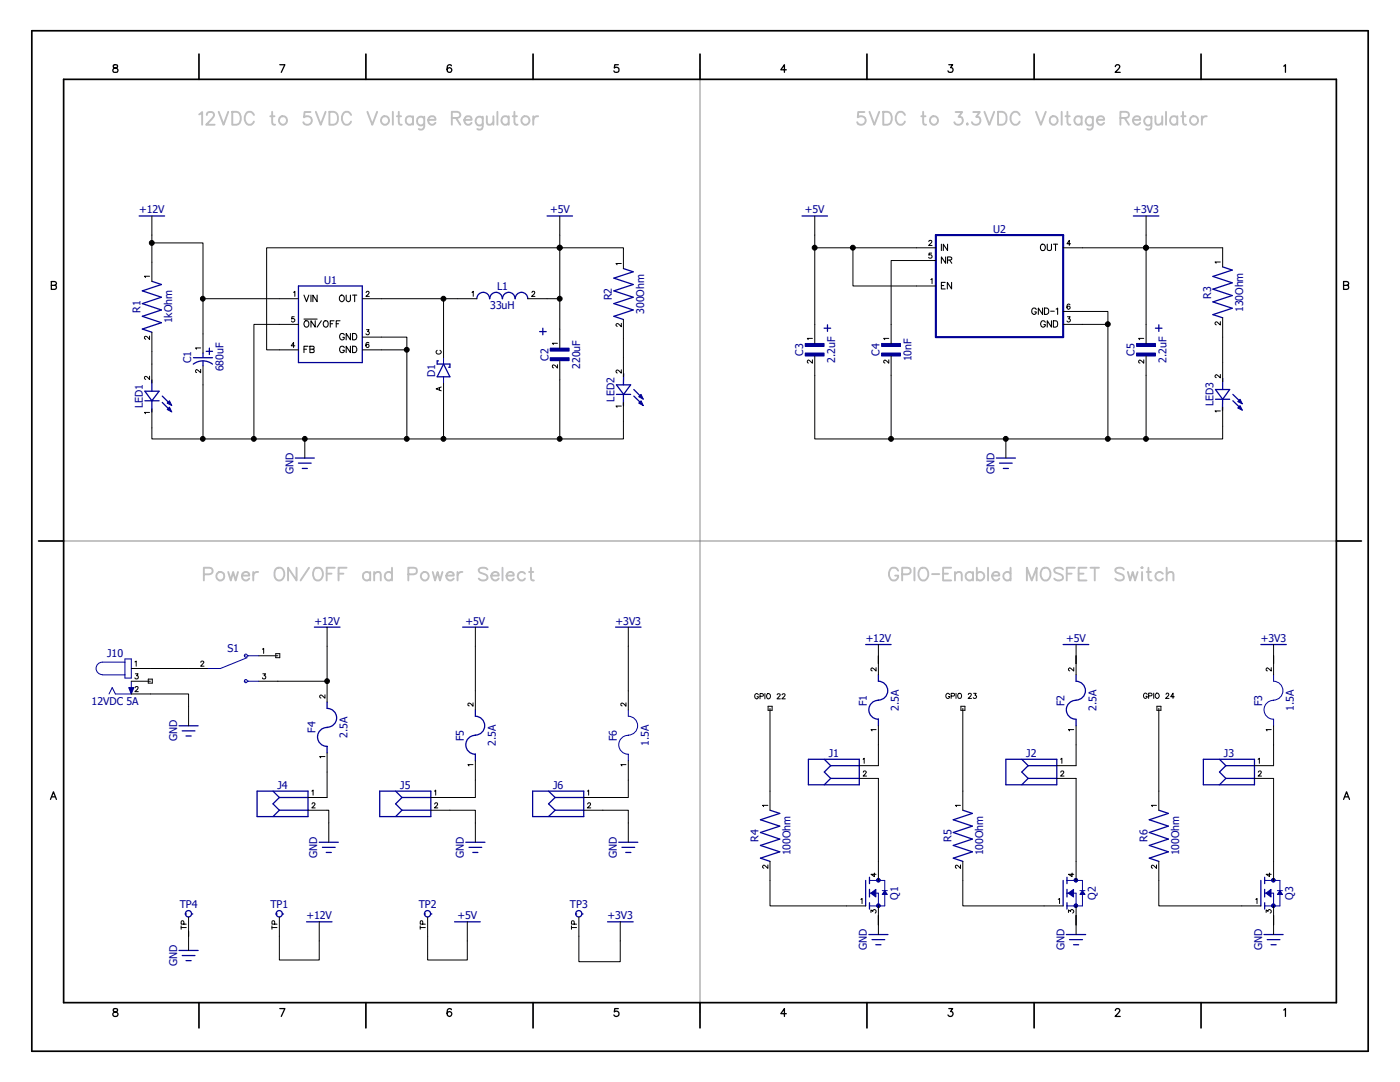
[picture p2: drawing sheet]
<svg xmlns="http://www.w3.org/2000/svg" width="279mm" height="216mm" viewBox="0 0 279 216" stroke-linecap="round" stroke-linejoin="round" font-family="sans-serif">
<path d="M0 0h279.4v215.9h-279.4z" fill-rule="evenodd" fill="#fff" stroke="#fff" stroke-width=".34"/>
<path d="M139.7 13.8v188.3M12.5 107.9h254.4" fill="none" stroke="#8a8a8a" stroke-width=".2"/>
<g fill="none" stroke="#c0c0c0" stroke-width=".38">
<path d="M39.8 22.8l.5-.4v2.5M41.3 22.9a.5 .5 0 0 1 .4-.5h.5a.61 .61 0 0 1 .4 .9l-1.5 1.6h1.7M43.6 22.3l1 2.6 1-2.6M46.4 22.3h.8a1.39 1.39 0 0 1 .9 1.3 1.39 1.39 0 0 1-.9 1.3h-.8zM50.7 22.9a.9 .9 0 0 0-1.4-.5 1.53 1.53 0 0 0 .3 2.5 .93 .93 0 0 0 1.1-.6M53.9 23.2h.9M54.3 22.3l.1 2.5 .5 .1M62 22.4h-1.2l-.1 1a.9 .9 0 0 1 1.3 0 .9 .9 0 0 1-.2 1.3 .9 .9 0 0 1-1.3-.3M63 22.3l1 2.6 1-2.6M65.7 22.3h.9a1.39 1.39 0 0 1 .9 1.3 1.39 1.39 0 0 1-.9 1.3h-.9zM70.1 22.9a.9 .9 0 0 0-1.4-.5 1.53 1.53 0 0 0 .3 2.5 .93 .93 0 0 0 1.1-.6M73.3 22.3l1 2.6 1-2.6"/>
<path d="M78.4 22.3v2.6M79.2 23.2h.9M79.6 22.3l.1 2.5 .5 .1M82.4 23.5a.81 .81 0 0 0-1.2-.1 .81 .81 0 0 0 0 1.2 .81 .81 0 0 0 1.2-.1M82.4 23.2v1.7M84.7 23.3v1.9a.68 .68 0 0 1-.4 .6 .68 .68 0 0 1-.7-.1M84.7 23.7a.86 .86 0 0 0-1.5 .2 .86 .86 0 0 0 1 1.1l.5-.4M85.5 23.9h1.4a.75 .75 0 0 0-.9-.7 .75 .75 0 0 0-.5 1 .77 .77 0 0 0 .6 .7 .77 .77 0 0 0 .8-.4M90.2 23.5h1.1a.61 .61 0 0 0 .4-.9l-.4-.3h-1.1v2.6M91 23.5l.9 1.4M92.7 23.9h1.4a.62 .62 0 0 0-.5-.7 .82 .82 0 0 0-.9 1.1 .82 .82 0 0 0 1.4 .2M96.4 23.7a.84 .84 0 0 0-1.5 .2 .84 .84 0 0 0 1 1.1l.5-.4"/>
<path d="M96.4 23.3v1.9l-.2 .4a.66 .66 0 0 1-1 .1M97.2 23.2l.1 1.6 .6 .1 .6-.5M98.5 23.2v1.7M99.3 22.3v2.6M101.5 23.2v1.7M101.5 23.5a.81 .81 0 0 0-1.2-.1 .81 .81 0 0 0 0 1.2 .81 .81 0 0 0 1.2-.1M102.3 23.2h.9M102.7 22.3v2.1l.1 .4 .5 .1M106.4 23.2v1.7M107.4 23.2a.78 .78 0 0 0-1 .7M172.5 22.4h-1.2l-.1 1a.9 .9 0 0 1 1.4 0 .9 .9 0 0 1-.2 1.3 .9 .9 0 0 1-1.3-.3M173.5 22.3l1 2.6 1-2.6"/>
<path d="M176.3 22.3h.8a1.39 1.39 0 0 1 .9 1.3 1.39 1.39 0 0 1-.9 1.3h-.8zM180.6 22.9a.9 .9 0 0 0-1.4-.5 1.53 1.53 0 0 0 .3 2.5 .93 .93 0 0 0 1.1-.6M183.9 23.2h.8M184.2 22.3l.1 2.5 .5 .1M190.7 22.4h1.3l-.7 .9a.82 .82 0 0 1 .9 1 .82 .82 0 0 1-1.1 .6l-.4-.1-.2-.4M193 24.6l.2 .2-.2 .1zM194.2 22.4h1.3l-.7 .9a.82 .82 0 0 1 .9 1 .82 .82 0 0 1-1.1 .6l-.4-.1-.2-.4M196.5 22.3l.9 2.6 1-2.6M199.2 22.3h.8a1.39 1.39 0 0 1 .9 1.3 1.39 1.39 0 0 1-.9 1.3h-.8zM203.5 22.9a.88 .88 0 0 0-1.3-.5 1.5 1.5 0 0 0 .2 2.5 .93 .93 0 0 0 1.1-.6M206.8 22.3l.9 2.6 1-2.6M211.9 22.3v2.6"/>
<path d="M212.6 23.2h.9M213 22.3v2.1l.1 .4 .5 .1M215.9 23.5a.81 .81 0 0 0-1.2-.1 .81 .81 0 0 0 0 1.2 .81 .81 0 0 0 1.2-.1M215.9 23.2v1.7M218.1 23.7a.84 .84 0 0 0-1.5 .2 .84 .84 0 0 0 1 1.1l.5-.4M218.1 23.3v1.9a.68 .68 0 0 1-.4 .6 .68 .68 0 0 1-.7-.1M218.9 23.9h1.4a.77 .77 0 0 0-1-.6 .77 .77 0 0 0-.3 1.2 .73 .73 0 0 0 .7 .4 .73 .73 0 0 0 .6-.4M223.6 23.5l1.5-.1a.63 .63 0 0 0 0-1l-1.5-.1v2.6M224.5 23.5l.8 1.4M226.1 23.9h1.4a.55 .55 0 0 0-.4-.7 .82 .82 0 0 0-1 1.1 .82 .82 0 0 0 1.4 .2M229.8 23.3l-.1 2.3a.68 .68 0 0 1-1 .1M229.8 23.7a.84 .84 0 0 0-1.5 .2 .84 .84 0 0 0 1 1.1l.5-.4"/>
<path d="M230.6 23.2l.1 1.6 .6 .1 .6-.5M231.9 23.2v1.7M232.7 22.3v2.6M234.9 23.2v1.7M234.9 23.5a.81 .81 0 0 0-1.1-.1 .81 .81 0 0 0 0 1.2 .81 .81 0 0 0 1.1-.1M235.8 23.2h.8M236.1 22.3v2.1l.1 .4 .5 .1M239.9 23.2v1.7M240.8 23.2a.78 .78 0 0 0-.9 .7M40.7 114.6h1.1a.68 .68 0 0 0 .6-.4 .68 .68 0 0 0-.1-.7l-.5-.2h-1.1v2.5M45.6 114.1l.5 1.7 .4-1.7 .5 1.7 .5-1.7M48.3 114.9h1.4a.75 .75 0 0 0-.8-.8 .75 .75 0 0 0-.6 1 .77 .77 0 0 0 .6 .7 .77 .77 0 0 0 .8-.4"/>
<path d="M50.5 114.1v1.7M51.5 114.1a.8 .8 0 0 0-1 .8M55 113.6a.98 .98 0 0 1 1.1-.3 .98 .98 0 0 1 .6 1 1.13 1.13 0 0 1-.2 1.2 1.13 1.13 0 0 1-1.3 .2 1.68 1.68 0 0 1-.2-2.1zM59.2 113.3v2.5l-1.7-2.5v2.5M61.7 113.3l-1.7 2.5M62.7 113.6a.98 .98 0 0 1 1.1-.3 .98 .98 0 0 1 .6 1 1.13 1.13 0 0 1-.2 1.2 1.13 1.13 0 0 1-1.3 .2 1.68 1.68 0 0 1-.2-2.1zM65.2 114.5h1M66.8 113.3h-1.6v2.5M67.6 114.5h.9M69.2 113.3h-1.6v2.5M73.9 114.5a.81 .81 0 0 0-1.2-.1 .81 .81 0 0 0 0 1.2 .81 .81 0 0 0 1.2-.2M73.9 114.1v1.7"/>
<path d="M74.7 114.6l.6-.5 .6 .2 .1 1.5M74.7 114.1v1.7M78.2 113.3v2.5M78.2 114.5a.81 .81 0 0 0-1.2-.1 .81 .81 0 0 0 0 1.2 .81 .81 0 0 0 1.2-.2M81.5 114.6l1.5-.1a.67 .67 0 0 0 .2-.8 .67 .67 0 0 0-.6-.4h-1.1v2.5M86.4 114.1l.4 1.7 .5-1.7 .5 1.7 .5-1.7M89.1 114.9h1.5a.78 .78 0 0 0-1.1-.7 .78 .78 0 0 0-.3 1.2 .77 .77 0 0 0 1.4 0M91.3 114.1v1.7M92.3 114.1a.85 .85 0 0 0-1 .8M97.3 113.6a1.22 1.22 0 0 0-1.8 0 .6 .6 0 0 0 .6 .7l.7 .3a.62 .62 0 0 1 .5 .5 .62 .62 0 0 1-.3 .6 1.18 1.18 0 0 1-1.5-.3M98 114.9h1.5a.78 .78 0 0 0-1.1-.7 .78 .78 0 0 0-.2 1.2 .77 .77 0 0 0 1.3 0M100.3 113.3v2.5"/>
<path d="M101.1 114.9h1.4a.77 .77 0 0 0-1.1-.7 .77 .77 0 0 0-.2 1.2 .73 .73 0 0 0 .7 .4 .73 .73 0 0 0 .6-.4M104.8 114.5a.81 .81 0 0 0-1.2-.1 .81 .81 0 0 0 0 1.2 .81 .81 0 0 0 1.2-.2M105.6 114.1h.8M106 113.3v2.4l.6 .1M179.2 113.9a.94 .94 0 0 0-1-.6 .94 .94 0 0 0-.8 1 1.12 1.12 0 0 0 .3 1.1 1.12 1.12 0 0 0 1.2 .3l.3-.5v-.3h-.6M180 114.6h1.1a.68 .68 0 0 0 .6-.4 .68 .68 0 0 0-.1-.7l-.5-.2h-1.1v2.5M182.5 113.3v2.5M183.8 113.4a1.18 1.18 0 0 1 1.3 .4 1.18 1.18 0 0 1 0 1.4 .9 .9 0 0 1-1.3 .5 1.61 1.61 0 0 1 0-2.3zM186 114.6h1.5M188.2 114.5h1M189.8 113.3h-1.6v2.5h1.6M190.6 114.6l.6-.5 .6 .2 .1 1.5"/>
<path d="M190.6 114.1v1.7M194.2 114.1v1.7M194.2 114.5a.82 .82 0 0 0-1.2-.2 .82 .82 0 0 0 0 1.3 .82 .82 0 0 0 1.2-.2M194.9 114.5a.82 .82 0 0 1 1.3-.2 .82 .82 0 0 1 0 1.3 .82 .82 0 0 1-1.3-.2M194.9 113.3v2.5M197.2 113.3v2.5M198 114.9h1.4a.77 .77 0 0 0-1.1-.7 .77 .77 0 0 0-.2 1.2 .73 .73 0 0 0 .7 .4 .73 .73 0 0 0 .6-.4M201.7 113.3v2.5M201.7 114.5a.81 .81 0 0 0-1.2-.1 .81 .81 0 0 0 0 1.2 .81 .81 0 0 0 1.2-.2M204.9 115.8v-2.5l1 2.5 1-2.5v2.5M208.2 113.4a1.18 1.18 0 0 1 1.3 .4 1.18 1.18 0 0 1 0 1.4 .9 .9 0 0 1-1.3 .5 1.61 1.61 0 0 1 0-2.3zM212.1 113.6a1.22 1.22 0 0 0-1.7 0 .6 .6 0 0 0 .5 .7l.7 .3a.62 .62 0 0 1 .5 .5 .62 .62 0 0 1-.2 .6 1.18 1.18 0 0 1-1.5-.3"/>
<path d="M212.9 114.5h1M214.5 113.3h-1.6v2.5M215.3 114.5h.9M216.8 113.3h-1.5v2.5h1.5M217.6 113.3h1.7M218.5 113.3v2.5M224.3 113.6a1.16 1.16 0 0 0-1.7 0 .6 .6 0 0 0 .5 .7l.7 .3a.62 .62 0 0 1 .5 .5 .62 .62 0 0 1-.2 .6 1.18 1.18 0 0 1-1.5-.3M225.1 114.1l.5 1.7 .5-1.7 .4 1.7 .5-1.7M227.9 113.2l.1 .1-.1 .1-.1-.1zM227.9 114.1v1.7M228.9 114.1h.8M229.2 113.3v2l.1 .4 .5 .1"/>
<path d="M232.1 114.5a.82 .82 0 0 0-1.2-.2 .82 .82 0 0 0 0 1.3 .82 .82 0 0 0 1.2-.2M232.8 114.6l.7-.5 .6 .2 .1 1.5M232.8 113.3v2.5"/>
<circle cx="56.5" cy="24" r=".84"/>
<circle cx="76.8" cy="24" r=".84"/>
<circle cx="104.9" cy="24" r=".84"/>
<circle cx="186.4" cy="24" r=".84"/>
<circle cx="210.3" cy="24" r=".84"/>
<circle cx="238.3" cy="24" r=".84"/>
<circle cx="44" cy="114.9" r=".84"/>
<circle cx="84.8" cy="114.9" r=".83"/>
</g>
<g fill="none" stroke="#000" stroke-width=".2">
<path d="M30.3 48.5h10.2v11.1M30.3 46.9v5.4M55.8 59.6h-15.3v10.8M76.1 59.6h15.3M88.5 59.6v8M109.2 59.6h2.5v-10.2h-58.5v20.4h2.6M111.7 46.9v2.5h12.7v.4M111.7 59.6v6.1M162.6 46.9v2.5h20.3M162.6 49.4v15.3M170.2 49.4v7.7h12.7M182.9 52h-5.1v12.7"/>
<path d="M228.7 46.9v2.5h-12.7M244 49.4h-15.3v15.3M30.3 70.1v2.5M40 69.4h-1l.2 .3M40 73.7v.7l-.8-.7-.2 .5 .2 .1M40.5 73v14.6M55.8 64.7h-5.1v22.9M76.1 67.3h5.1v20.3M76.1 69.8h5.1M111.7 75.8v11.8M124.4 67.6v3.8M162.6 74.9v12.7h15.2"/>
<path d="M216 62.1h5.1v25.5h-43.3v-12.7M216 64.7h5.1M228.7 74.9v12.7M244 67.3v5M60.8 87.6h.1M88.5 80.3v7.3M124.4 84.1v3.5h-94.1v-2.2M200.7 87.6h.1M244 85v2.6h-22.9M30 138.5h7.6v2.5M30 133.4h7.6M55.5 135.9h9.8"/>
<path d="M65.3 128.9v7.3M94.9 128.9v8.9M125.4 128.9v8.9M151.3 138.6a.46 .46 0 0 0-.7 .1 .46 .46 0 0 0 .2 .7h.3l.2-.1v-.3h-.2M151.7 138.9h.6v-.4l-.6-.1v1M152.7 138.4v1M153.1 138.6a.47 .47 0 0 1 .7 .1 .47 .47 0 0 1-.3 .7 .47 .47 0 0 1-.5-.2 .47 .47 0 0 1 .1-.6zM155.1 138.6a.3 .3 0 0 1 .3-.2 .3 .3 0 0 1 .3 .3l-.6 .7h.6M156.1 138.6l.2-.2 .4 .2-.2 .3-.5 .5h.7M175.3 130.9v1.5M189.5 138.6a.39 .39 0 0 0-.4-.3 .39 .39 0 0 0-.3 .4v.3a.38 .38 0 0 0 .3 .4 .38 .38 0 0 0 .4-.4h-.2M189.8 138.9h.6l.1-.5-.7-.1v1.1"/>
<path d="M190.8 138.3v1.1M191.3 138.4a.47 .47 0 0 1 .6 .5 .47 .47 0 0 1-.7 .3l-.1-.5zM193.3 138.6a.3 .3 0 0 1 .3-.3 .3 .3 0 0 1 .2 .3l-.6 .8h.7M194.3 138.3h.5l-.2 .4h.1a.35 .35 0 0 1 .1 .6 .35 .35 0 0 1-.6-.1M214.8 130.9v1.5M228.9 138.6a.47 .47 0 0 0-.7 0 .47 .47 0 0 0 .2 .7l.3 .1 .2-.2v-.3h-.2M229.2 138.9l.6-.1 .1-.4-.7-.1v1.1M230.3 138.3v1.1M230.6 138.6a.47 .47 0 0 1 .7 0 .47 .47 0 0 1-.2 .7 .48 .48 0 0 1-.5-.2 .48 .48 0 0 1 0-.5zM232.7 138.6l.2-.3h.2l.2 .2-.2 .4-.5 .5h.7M234.4 139h-.8l.5-.7v1.1M254.2 130.9v1.5"/>
<path d="M65.3 154.1v5M94.9 155.7v3.4h-5.1M125.4 155.7v3.4h-5.1M153.3 140.9h.8v.8h-.8zM153.7 141.4v16.5M175.3 148.6v4.2M175.3 155.3v16.6M191.8 140.9h.8v.8h-.8zM192.2 141.4v16.5M214.8 148.6v4.2M214.8 155.3v16.6M230.9 140.9h.8v.8h-.8z"/>
<path d="M231.3 141.4v16.5M254.2 148.6v4.2M254.2 155.3v16.6M65.3 161.7h.3v2.5M89.8 161.7h5.1v2.5M120.3 161.7h5.1v2.5M153.7 175.7v5.1h15.3M192.2 175.7v5.1h16.2M231.3 175.7v5.1h16.5M37.6 185.8v1M55.8 186.8v4.8h7.9v-3.9M85.3 186.8v4.8h8v-3.9"/>
<path d="M115.5 186.8v5.1h8.3v-4.2M175.3 182.7v1.9M214.8 182.7v1.9M254.2 182.7v1.9"/>
</g>
<g fill="#000" stroke="#000" stroke-width=".2">
<circle cx="30.3" cy="48.5" r=".49"/>
<circle cx="40.5" cy="59.6" r=".48"/>
<circle cx="88.5" cy="59.6" r=".49"/>
<circle cx="111.7" cy="49.4" r=".49"/>
<circle cx="111.7" cy="59.6" r=".49"/>
<circle cx="162.6" cy="49.4" r=".49"/>
<circle cx="170.2" cy="49.4" r=".49"/>
<circle cx="228.7" cy="49.4" r=".49"/>
<circle cx="81.2" cy="69.8" r=".49"/>
<circle cx="221.1" cy="64.7" r=".49"/>
<circle cx="40.5" cy="87.6" r=".48"/>
<circle cx="50.7" cy="87.6" r=".49"/>
<circle cx="60.8" cy="87.6" r=".48"/>
<circle cx="81.2" cy="87.6" r=".49"/>
<circle cx="88.5" cy="87.6" r=".49"/>
<circle cx="111.7" cy="87.6" r=".49"/>
<circle cx="177.8" cy="87.6" r=".49"/>
<circle cx="200.7" cy="87.6" r=".49"/>
<circle cx="221.1" cy="87.6" r=".49"/>
<circle cx="228.7" cy="87.6" r=".49"/>
<circle cx="65.3" cy="135.9" r=".48"/>
</g>
<path d="M38.6 72.7a3.2 3.2 0 0 1 3.8 0M38.6 71.4h3.8M40.5 70.4v1M40.5 72v1M41.1 70.1h1.3M41.8 69.5v1.2M107.7 66.2h1.3M108.3 65.5v1.3" fill="none" stroke="#000096" stroke-width=".25"/>
<path d="M109.9 71.4h3.7v.6h-3.7z" fill="#000096"/>
<path d="M109.8 71.4h3.8v.6h-3.8z" fill="none" stroke="#000096" stroke-width=".2"/>
<path d="M109.9 69.5h3.7v.6h-3.7z" fill="#000096"/>
<path d="M109.8 69.5h3.8v.6h-3.8z" fill="none" stroke="#000096" stroke-width=".2"/>
<path d="M111.3 68.5h-1.1l.2 .2M111.3 72.8v.6l-.8-.6a.3 .3 0 0 0-.3 .3 .3 .3 0 0 0 .3 .3M111.7 65.7v3.8M111.7 72v3.8" fill="none" stroke="#000" stroke-width=".2"/>
<path d="M164.5 65.5h1.3M165.1 64.8v1.3" fill="none" stroke="#000096" stroke-width=".25"/>
<path d="M160.7 68.6h3.8v.5h-3.8z" fill="#000096"/>
<path d="M160.7 68.5h3.8v.6h-3.8z" fill="none" stroke="#000096" stroke-width=".2"/>
<path d="M160.7 70.5h3.8v.5h-3.8z" fill="#000096"/>
<path d="M160.7 70.4h3.8v.6h-3.8z" fill="none" stroke="#000096" stroke-width=".2"/>
<path d="M162.1 67.5h-1l.2 .3M162.1 71.8v.7l-.7-.7-.3 .3 .1 .2 .1 .1M162.6 64.7v3.8M162.6 71.1v3.8" fill="none" stroke="#000" stroke-width=".2"/>
<path d="M176 68.6h3.7v.5h-3.7z" fill="#000096"/>
<path d="M175.9 68.5h3.8v.6h-3.8z" fill="none" stroke="#000096" stroke-width=".2"/>
<path d="M176 70.5h3.7v.5h-3.7z" fill="#000096"/>
<path d="M175.9 70.4h3.8v.6h-3.8z" fill="none" stroke="#000096" stroke-width=".2"/>
<path d="M177.4 71.8v.7l-.8-.7-.2 .5 .2 .1M177.4 67.5h-1l.2 .3M177.8 64.7v3.8M177.8 71.1v3.8" fill="none" stroke="#000" stroke-width=".2"/>
<path d="M230.6 65.5h1.3M231.3 64.8v1.3" fill="none" stroke="#000096" stroke-width=".25"/>
<path d="M226.9 68.6h3.7v.5h-3.7z" fill="#000096"/>
<path d="M226.8 68.5h3.8v.6h-3.8z" fill="none" stroke="#000096" stroke-width=".2"/>
<path d="M226.9 70.5h3.7v.5h-3.7z" fill="#000096"/>
<g fill="none" stroke="#000096" stroke-width=".2">
<path d="M88.5 71.4v1.2M88.5 75.2v1.3M226.8 70.4h3.8v.6h-3.8zM20.4 134.7h4.5M24.9 132.1h-4.5a1.25 1.25 0 0 0-1.2 1.3 1.25 1.25 0 0 0 1.2 1.2M24.9 131.5h1.3v3.8h-1.3zM26.2 135.9v2.6h-3.2l-.6-1.3-.6 1.3M48.8 130.9h.1M48.8 135.9h.1M49.3 131.2l-5.3 2.2h-2.6M49.4 130.9h.1M49.4 135.9h.1"/>
<path d="M49.4 135.9h2.2M49.4 130.9h2.2M254.2 139.7a1.88 1.88 0 0 0-1.9 1.9 1.88 1.88 0 0 0 1.9 1.9M254.2 134.7v1.2a1.88 1.88 0 0 1 1.8 1.9 1.88 1.88 0 0 1-1.8 1.9M125.4 146.7a1.88 1.88 0 0 0-1.9 1.9 1.88 1.88 0 0 0 1.9 1.9M125.4 141.6v1.3a1.88 1.88 0 0 1 1.9 1.9 1.88 1.88 0 0 1-1.9 1.9M125.4 150.5v1.3M254.2 143.6v1.2M173.5 178.2h1.8v2.6M173.5 175.7h3.1v5.1h-3.1M176.1 177.7h1M212.9 178.2h1.9v2.6"/>
<path d="M212.9 175.7h3.1v5.1h-3.1M215.5 177.7h1M252.4 178.2h1.8v2.6M252.4 175.7h3v5.1h-3M254.9 177.7h1"/>
<circle cx="49.1" cy="135.9" r=".3"/>
<circle cx="49.1" cy="130.8" r=".3"/>
</g>
<g fill="none" stroke="#000" stroke-width=".2">
<path d="M29.8 55.1h-1l.2 .3M30.3 43.1v3.8M30.3 52.3v3.8M55.8 59.6h3.8M58.6 58.3l.2-.2v1M72.3 59.6h3.8M73.1 58.4l.2-.3 .3 .1 .1 .2-.2 .3-.5 .4h.7M91.4 59.6h3.8M94.2 58.3l.2-.2v1M105.4 59.6h3.8M106.2 58.4l.1-.3 .3 .1 .1 .1-.1 .4-.5 .4h.7M111.7 43.1v3.8"/>
<path d="M124 52.6h-1.1l.2 .2M124.4 49.8v3.8M162.6 43.1v3.8M182.9 49.4h3.9M182.9 52h3.9M182.9 57.1h3.9M185.4 48.2a.3 .3 0 0 1 .3-.2 .3 .3 0 0 1 .3 .3l-.7 .7h.7M185.8 55.8l.2-.2v1M185.9 50.5h-.5v.4a.37 .37 0 0 1 .5 0 .37 .37 0 0 1 0 .6 .37 .37 0 0 1-.6-.1M212.2 49.4h3.8M213.7 48.6h-.8l.5-.6v1M228.7 43.1v3.8"/>
<path d="M243.5 52.3h-1l.2 .2M244 49.4v3.9M29.8 75.1v.6l-.7-.6a.3 .3 0 0 0-.3 .3 .3 .3 0 0 0 .3 .3M29.8 67.1v.6l-.4-.5-.3-.1-.2 .1-.1 .3 .3 .2M30.3 66.3v3.8M30.3 72.6v3.9M55.8 69.8h3.8M55.8 64.7h3.8M58.7 63.2h-.4l-.1 .5a.36 .36 0 0 1 .6-.1 .36 .36 0 0 1-.1 .6 .36 .36 0 0 1-.5-.1M58.8 69h-.7l.5-.7v1M72.3 69.8h3.8M72.3 67.3h3.8"/>
<path d="M73.2 65.8h.5l-.3 .4a.34 .34 0 0 1 .3 .3 .34 .34 0 0 1-.3 .3 .34 .34 0 0 1-.4-.2M73.6 68.5l-.2-.2a.49 .49 0 0 0-.4 .6 .49 .49 0 0 0 .5 .4 .33 .33 0 0 0 0-.6 .33 .33 0 0 0-.5 .3M87.2 69.9a.4 .4 0 0 0-.2 .4 .4 .4 0 0 0 .4 .4h.3a.39 .39 0 0 0 .4-.4 .39 .39 0 0 0-.3-.4M87.7 77.3v.6M88.1 77.2l-1.1 .4 1.1 .4M88.5 67.6v3.8M88.5 76.5v3.8M124 73.8v.7l-.5-.5a.3 .3 0 0 0-.5 0 .3 .3 0 0 0 .2 .4M124 64.5v.7l-.8-.6-.3 .1v.2l.3 .2M124.4 63.8v3.8M124.4 71.4v3.8M212.2 64.7h3.8"/>
<path d="M212.2 62.1h3.8M213 63.2h.6l-.3 .4h.1a.34 .34 0 0 1 .1 .6 .34 .34 0 0 1-.6-.1M213.5 60.8v-.1a.5 .5 0 0 0-.7 .4 .5 .5 0 0 0 .4 .6 .33 .33 0 0 0 .4-.3 .33 .33 0 0 0-.3-.3 .33 .33 0 0 0-.4 .2M228.3 67.5h-1.1l.3 .3M228.3 71.8v.7l-.8-.7-.3 .5 .3 .1M228.7 64.7v3.8M228.7 71.1v3.8M243.5 74.7v.7l-.8-.6-.2 .4 .2 .2M243.5 64.2v.7l-.6-.6a.29 .29 0 0 0-.4 .1 .29 .29 0 0 0 .2 .4M244 63.4v3.9M244 72.3v3.9M29.8 82.3h-1l.2 .2"/>
<path d="M30.3 81.6v3.8M60.8 87.6v3.8M124 81h-1.1l.2 .3M124.4 80.3v3.8M200.7 87.6v3.8M243.5 82h-1l.2 .2M244 81.2v3.8M26.2 133.4h3.8M26.2 135.9h3.8M26.2 138.5h3.8M26.9 132.1l.3-.2v1M27 137.2l.2-.2 .3 .1-.1 .4-.5 .5h.7"/>
<path d="M27 134.5h.6l-.3 .3a.34 .34 0 0 1 .3 .4 .34 .34 0 0 1-.3 .3 .34 .34 0 0 1-.4-.2M29.6 135.5h.8v.8h-.8zM37.6 133.4h3.8M40.1 132.2l.2-.3 .4 .2-.7 .8h.7M51.6 130.9h3.9M51.6 135.9h3.9M52.4 129.5l.2-.1v1M52.5 134.5h.5l-.3 .3a.34 .34 0 0 1 .3 .4 .34 .34 0 0 1-.2 .3 .34 .34 0 0 1-.4-.2M55 130.4h.8v.8h-.8zM64.9 138.6v.7l-.7-.6a.29 .29 0 0 0-.4 .2 .29 .29 0 0 0 .3 .4M65.3 125.1v3.8M65.3 136.2v3.9"/>
<path d="M94.9 125.1v3.8M94.9 137.8v3.8M125.4 125.1v3.8M125.4 137.8v3.8M174.8 133.2v.7l-.8-.6-.2 .4 .3 .2M175.3 128.6v6.1M214.3 133.2v.7l-.9-.6-.2 .4 .3 .2M214.8 128.6v6.1M253.7 133.2v.7l-.8-.6-.2 .4 .2 .2M254.2 128.6v6.1M37.6 141v3.8M61.5 159.1h3.8"/>
<path d="M62.2 157.9l.3-.3v1.1M64.9 151h-1.1l.2 .2M65.3 150.2v3.9M86 159.1h3.8M86.7 157.9l.3-.3v1.1M94.4 152.6h-1l.2 .2M94.4 140.3v.6l-.7-.6-.3 .2v.3h.2M94.9 151.8v3.9M116.5 159.1h3.8M117.2 157.9l.3-.3v1.1M124.9 140.3v.6l-.7-.6-.3 .2 .1 .3h.2M124.9 152.6h-1l.2 .2"/>
<path d="M125.4 151.8v3.9M153.7 157.9v3.8M171.5 155.3h3.8M171.5 152.8h3.8M172.3 151.5l.2-.2v1M172.3 154.1l.2-.3 .4 .3-.6 .8h.6M174.8 145.6h-1l.2 .2M175.3 144.8v3.8M192.2 157.9v3.8M210.9 155.3h3.9M210.9 152.8h3.9M211.7 151.5l.2-.2v1"/>
<path d="M211.7 154.1a.3 .3 0 0 1 .3-.3 .3 .3 0 0 1 .3 .3l-.6 .8h.6M214.3 145.6h-1.1l.2 .2M214.8 144.8v3.8M231.3 157.9v3.8M250.4 155.3h3.8M250.4 152.8h3.8M251.1 151.5l.2-.2v1M251.1 154.1l.2-.3 .4 .1-.1 .5-.5 .5h.7M253.7 145.6h-1l.2 .2M254.2 144.8v3.8M61.5 161.7h3.8M62.3 160.4a.3 .3 0 0 1 .3-.2 .3 .3 0 0 1 .3 .3l-.7 .7h.7"/>
<path d="M65.6 164.2v3.9M86 161.7h3.8M86.7 160.4l.3-.2h.2l.1 .3-.1 .2-.5 .5h.7M94.9 164.2v3.9M116.5 161.7h3.8M117.3 160.4l.2-.2h.3l.1 .3-.2 .2-.5 .5h.7M125.4 164.2v3.9M153.2 172.6v.7l-.8-.7-.2 .5 .2 .1M153.2 160.7h-1l.2 .3M153.7 171.9v3.8M171.8 179.5l.2-.2v1M174.5 174.2v.7l-.7-.4h1"/>
<path d="M175.3 171.9v3.8M191.7 172.6v.7l-.6-.6h-.3l-.1 .4 .2 .1M191.7 160.7h-1l.2 .3M192.2 171.9v3.8M211.2 179.5l.3-.2v1M214 174.2v.7l-.8-.4h1.1M214.8 171.9v3.8M230.8 160.7h-1l.2 .3M230.8 172.6v.7l-.6-.6h-.3l-.1 .4 .2 .1M231.3 171.9v3.8M250.6 179.5l.3-.2v1M253.4 174.2v.7l-.7-.4h1"/>
<path d="M254.2 171.9v3.8M36.2 185.1h1M36.2 184.7v.7M36.7 184.4l-.1-.6h-.4v.6h1M37.6 183v6.7M54.3 185.1h1M54.3 184.7v.7M54.8 184.4v-.6h-.4l-.1 .6h1M55.8 183v3.8M63.7 183.9v3.8M83.9 185.1h1M83.9 184.7v.7"/>
<path d="M84.4 184.4l-.1-.6h-.4v.6h1M85.3 183v3.8M93.3 183.9v3.8M114 185.1h1.1M114 184.7v.7M114.6 184.4v-.6h-.5l-.1 .6h1.1M115.5 183v3.8M123.8 183.9v3.8M169 180.8h3.8M173.8 182.1v-.5l.4 .3v-.2a.36 .36 0 0 1 .6-.1 .36 .36 0 0 1-.1 .6M175.3 180.8v5.7M208.4 180.8h3.8"/>
<path d="M213.2 182.1v-.5l.5 .3a.34 .34 0 0 1 .3-.4 .34 .34 0 0 1 .3 .3 .34 .34 0 0 1-.2 .4M214.8 180.8v5.7M247.8 180.8h3.8M252.7 182.1v-.5l.4 .3a.34 .34 0 0 1 .3-.4 .34 .34 0 0 1 .3 .3 .34 .34 0 0 1-.2 .4M254.2 180.8v5.7"/>
</g>
<g fill="none" stroke="#000096" stroke-width=".25">
<path d="M27.8 43.1h5.1M30.3 56.1l1.9 .7-3.8 1.2 3.8 1.3-3.8 1.3 3.8 1.2-3.8 1.3 3.8 1.3-3.8 1.3 1.9 .6M59.6 57.1h12.7v15.2h-12.7zM95.2 59.6a1.27 1.27 0 0 1 1.2-1.3 1.27 1.27 0 0 1 1.3 1.3M97.7 59.6a1.25 1.25 0 0 1 1.3-1.3 1.25 1.25 0 0 1 1.2 1.3M100.3 59.6a1.25 1.25 0 0 1 1.2-1.3 1.25 1.25 0 0 1 1.3 1.3M102.8 59.6a1.25 1.25 0 0 1 1.3-1.3 1.25 1.25 0 0 1 1.2 1.3M109.2 43.1h5.1M124.4 53.6l2 .6-3.9 1.3 3.9 1.3-3.9 1.2 3.9 1.3-3.9 1.3 3.9 1.2-3.9 1.3 1.9 .7M160.1 43.1h5M226.2 43.1h5.1M244 53.3l1.9 .6-3.8 1.3 3.8 1.2-3.8 1.3 3.8 1.3-3.8 1.2 3.8 1.3-3.8 1.3 1.9 .6"/>
<path d="M28.9 78.1h2.8l-1.4 1.9zM28.9 80h2.8M30.3 75.8v2.3M32.4 79l1.2 1.2M87.5 72h-.3v.6h2.6v.7h-.3M88.5 72.6l1.3 2.6h-2.6zM123 76.8h2.9l-1.4 1.9zM123 78.7h2.9M124.4 78.7v2.2M124.5 74.5l-.1 2.3M126.5 77.7l1.2 1.3M126.5 79l1.2 1.2"/>
<path d="M242.6 77.7h2.8l-1.4 2zM242.6 79.7h2.8M244 79.7v2.2M244 75.5v2.2M246 78.7l1.3 1.2M246 80l1.3 1.2M30.3 80v2.2M32.4 80.3l1.2 1.2M58.9 91.4h3.8M59.6 92.4h2.5M60.3 93.5h1M198.8 91.4h3.8"/>
<path d="M199.5 92.4h2.5M200.2 93.5h1.1M62.7 125.1h5.2M92.3 125.1h5.1M122.9 125.1h5M172.8 128.6h5M175.3 139.7a1.88 1.88 0 0 0-1.9 1.9 1.88 1.88 0 0 0 1.9 1.9M175.3 134.7v1.2a1.88 1.88 0 0 1 1.9 1.9 1.88 1.88 0 0 1-1.9 1.9M212.2 128.6h5.1M214.8 134.7v1.2a1.88 1.88 0 0 1 1.8 1.9 1.88 1.88 0 0 1-1.8 1.9M214.8 139.7a1.88 1.88 0 0 0-2 1.9 1.88 1.88 0 0 0 2 1.9M251.6 128.6h5.1"/>
<path d="M35.7 144.8h3.8M36.4 145.8h2.5M37.1 146.9h1M51.3 157.9h10.2v5h-10.2zM54.5 157.9l1.3 1.2M55.8 159.1l-1.3 1.3 1.3 1.3M55.8 159.1h5.7M65.3 140.1v1.3a1.91 1.91 0 0 1 1.9 1.9 1.91 1.91 0 0 1-1.9 1.9 1.88 1.88 0 0 0-1.9 1.8 1.88 1.88 0 0 0 1.9 1.9M65.3 149v1.2M75.8 157.9h10.2v5h-10.2zM79 157.9l1.2 1.2M80.2 159.1h5.8"/>
<path d="M80.2 159.1l-1.2 1.3 1.2 1.3M94.9 146.7a1.88 1.88 0 0 0-1.9 1.9 1.88 1.88 0 0 0 1.9 1.9M94.9 141.6v1.3a1.88 1.88 0 0 1 1.8 1.9 1.88 1.88 0 0 1-1.8 1.9M94.9 150.5v1.3M106.3 157.9h10.2v5h-10.2zM109.5 157.9l1.3 1.2M110.8 159.1h5.7M110.8 159.1l-1.3 1.3 1.3 1.3M161.3 151.5h10.2v5.1h-10.2zM164.5 151.5l1.3 1.3M165.8 152.8l-1.3 1.3 1.3 1.2M165.8 155.3h5.7"/>
<path d="M165.8 155.3l-1.3 1.3M165.8 152.8h5.7M175.3 143.6v1.2M200.7 151.5h10.2v5.1h-10.2zM203.9 151.5l1.3 1.3M205.2 155.3h5.7M205.2 152.8h5.7M205.2 152.8l-1.3 1.3 1.3 1.2M205.2 155.3l-1.3 1.3M214.8 143.6v1.2M240.2 151.5h10.2v5.1h-10.2zM243.4 151.5l1.2 1.3"/>
<path d="M244.6 155.3h5.8M244.6 152.8h5.8M244.6 152.8l-1.2 1.3 1.2 1.2M244.6 155.3l-1.2 1.3M55.8 161.7h5.7M55.8 161.7l-1.3 1.2M63.7 168.1h3.8M64.3 169.1h2.6M65.1 170.1h1M80.2 161.7h5.8M80.2 161.7l-1.2 1.2M93 168.1h3.8"/>
<path d="M93.6 169.1h2.5M94.4 170.1h1M110.8 161.7h5.7M110.8 161.7l-1.3 1.2M123.5 168.1h3.8M124.1 169.1h2.6M124.9 170.1h1M153.7 161.7l1.9 .6-3.8 1.3 3.8 1.2-3.8 1.3 3.8 1.3-3.8 1.3 3.8 1.3-3.8 1.2 1.9 .7M172.8 175.7v5.1M173.5 175v1.3M173.5 177.5v1.5M192.2 161.7l1.9 .6-3.9 1.3 3.9 1.2-3.9 1.3 3.9 1.3-3.9 1.3 3.9 1.3-3.9 1.2 2 .7"/>
<path d="M212.2 175.7v5.1M212.9 175v1.3M212.9 177.5v1.5M231.3 161.7l1.9 .6-3.8 1.3 3.8 1.2-3.8 1.3 3.8 1.3-3.8 1.3 3.8 1.3-3.8 1.2 1.9 .7M251.6 175.7v5.1M252.4 175v1.3M252.4 177.5v1.5M35.7 189.7h3.8M36.4 190.7h2.5M37 182.4h.1M37.1 191.7h1M38.3 182.4h.1"/>
<path d="M55.1 182.4h.1M56.4 182.4h.1M61.2 183.9h5.1M84.7 182.4h.1M86 182.4h.1M90.7 183.9h5.1M114.9 182.4h.1M116.2 182.4h.1M121.2 183.9h5.2M173.4 186.5h3.8M173.5 180.1v1.3M174 187.5h2.6"/>
<path d="M174.8 188.5h1M212.8 186.5h3.9M212.9 180.1v1.3M213.4 187.5h2.6M214.2 188.5h1.1M252.3 186.5h3.8M252.4 180.1v1.3M252.9 187.5h2.5M253.7 188.5h1"/>
<circle cx="37.6" cy="182.3" r=".62"/>
<circle cx="55.7" cy="182.3" r=".62"/>
<circle cx="85.3" cy="182.3" r=".62"/>
<circle cx="115.5" cy="182.3" r=".62"/>
</g>
<g fill="#000096" stroke="#000096" stroke-width=".2">
<path d="M33.8 80l.5 .9-.9-.5z"/>
<path d="M33.4 81.7l.4-.5 .5 1z"/>
<path d="M127.9 78.7l.5 1-.9-.5z"/>
<path d="M127.9 80l.5 .9-.9-.5z"/>
<path d="M247 80.1l.5-.4 .4 .9z"/>
<path d="M247 81.4l.5-.5 .4 1z"/>
<path d="M176.6 177.7l.5 .8h-1z"/>
<path d="M173.8 178.2l1-.7v1.5z"/>
<path d="M216 177.7l.5 .8h-1z"/>
<path d="M213.2 178.2l1-.7v1.5z"/>
<path d="M255.4 177.7l.5 .8h-1z"/>
<path d="M252.6 178.2l1.1-.7v1.5z"/>
<path d="M25.7 137.2h1l-.5 1.3z"/>
<circle cx="175.3" cy="180.7" r=".34"/>
<circle cx="175.3" cy="175.6" r=".34"/>
<circle cx="214.7" cy="180.7" r=".34"/>
<circle cx="214.7" cy="175.6" r=".34"/>
<circle cx="254.1" cy="180.7" r=".34"/>
<circle cx="254.1" cy="175.6" r=".34"/>
</g>
<g fill="none" stroke="#000" stroke-width=".21">
<path d="M60.7 58.9l.5 1.3 .4-1.3M62.1 58.9v1.3M63.3 58.9v1.3l-.9-1.3v1.3M68 59a.64 .64 0 0 1 .8 .4 .64 .64 0 0 1-.5 .8 .67 .67 0 0 1-.6-.5 .67 .67 0 0 1 .3-.7zM69.1 58.9v.9l.4 .4 .4-.2v-1.1M70.4 58.9h.8M70.8 58.9v1.3M187.9 48.7v1.3M187.9 57h.4M188.6 56.3h-.7v1.4h.7M188.7 51.3v1.2l-.8-1.2v1.2M189.1 48.7v1.3l-.8-1.3v1.3"/>
<path d="M189.1 51.9l.8-.1v-.4l-.8-.1v1.2M189.5 51.9l.4 .6M189.9 56.3v1.4l-.8-1.4v1.4M207.8 48.9a.59 .59 0 0 1 .8 .1 .59 .59 0 0 1-.1 .8l-.1 .2a.62 .62 0 0 1-.8-.3 .62 .62 0 0 1 .2-.8zM209 48.7v1.1l.4 .2 .4-.2v-1.1M210.2 48.7h.9M210.7 48.7v1.3M60.7 69.7h.5M60.7 63.7h2.6M60.8 64.2l.1-.1a.62 .62 0 0 1 .8 .5 .62 .62 0 0 1-.7 .7l-.2-.2-.1-.3zM61.5 69.1h-.8v1.3M61.8 69.1h.8l.1 .5-.3 .1 .3 .2-.1 .4-.8 .1z"/>
<path d="M61.8 69.7h.6M62.9 64v1.3l-.8-1.3v1.3M64.1 64l-.8 1.3M64.6 64.2l.2-.1a.62 .62 0 0 1 .7 .5 .62 .62 0 0 1-.6 .7l-.3-.2-.1-.3zM65.9 64.6h.5M66.7 64h-.8v1.3M67.1 64.6h.5M67.9 64h-.8v1.3M68.7 66.8a.48 .48 0 0 0-.5-.3 .48 .48 0 0 0-.4 .5 .53 .53 0 0 0 .2 .7 .53 .53 0 0 0 .7-.2v-.2h-.3M68.7 69.4a.48 .48 0 0 0-.5-.3 .48 .48 0 0 0-.4 .5v.3a.47 .47 0 0 0 .4 .5 .47 .47 0 0 0 .5-.5h-.3M69.9 66.5v1.3l-.8-1.3v1.3M69.9 69.1v1.3l-.8-1.3v1.3"/>
<path d="M70.4 66.5h.4a.68 .68 0 0 1 .4 .7 .68 .68 0 0 1-.4 .6h-.4zM70.4 69.1h.4a.68 .68 0 0 1 .4 .6 .68 .68 0 0 1-.4 .7h-.4zM206.8 61.8a.46 .46 0 0 0-.5-.3 .46 .46 0 0 0-.4 .4v.3a.45 .45 0 0 0 .5 .6 .45 .45 0 0 0 .4-.6h-.3M208.1 61.5v1.2l-.9-1.2v1.2M208.4 61.5h.5a.68 .68 0 0 1 .4 .6 .68 .68 0 0 1-.4 .6h-.5zM208.6 64.3a.48 .48 0 0 0-.5-.3 .48 .48 0 0 0-.4 .5 .53 .53 0 0 0 .2 .7 .53 .53 0 0 0 .7-.2v-.2h-.3M209.7 62.1h.7M209.8 64v1.3l-.8-1.3v1.3M210.2 64h.5a.68 .68 0 0 1 .4 .6 .68 .68 0 0 1-.4 .7h-.5zM210.8 61.7l.3-.2v1.2"/>
</g>
<path d="M186.8 46.9h25.4v20.4h-25.4z" fill="none" stroke="#000096" stroke-width=".42"/>
<g fill="none" stroke="#000" stroke-width=".34">
<path d="M6.3 6.1h266.7v203.7h-266.7zM12.7 15.8h254v184.3h-254zM39.7 10.8v5M73 10.8v5M106.4 10.8v5M139.7 10.8v5M173 10.8v5M206.4 10.8v5M239.7 10.8v5M7.7 107.9h5M266.7 107.9h5M39.7 200.1v5"/>
<path d="M73 200.1v5M106.4 200.1v5M139.7 200.1v5M173 200.1v5M206.4 200.1v5M239.7 200.1v5"/>
</g>
<g fill="none" stroke="#000" stroke-width=".25">
<path d="M22.6 13v.4l.2 .1a.57 .57 0 0 1 .6 .2 .57 .57 0 0 1 0 .7l-.8-.1a.57 .57 0 0 1 .1-.6 .57 .57 0 0 1 .5-.2l.2-.1 .1-.3a.58 .58 0 0 0-.9-.1zM55.8 12.9h1.1l-.8 1.5M90.1 13.1l-.1-.1a.51 .51 0 0 0-.7 .2v1a.47 .47 0 0 0 .7 .2 .47 .47 0 0 0-.1-.8 .47 .47 0 0 0-.7 .3M123.4 12.9h-.7l-.1 .7a.53 .53 0 0 1 .8 0 .53 .53 0 0 1-.1 .8 .53 .53 0 0 1-.8-.3M156.9 13.9h-1.1l.7-1v1.5M189.4 12.9h.7l-.4 .6a.5 .5 0 0 1 .4 .8 .5 .5 0 0 1-.9-.2M222.6 13.3l.3-.4 .5 .1 .1 .2-.2 .5-.8 .7h1.1M256.2 13.2l.3-.3v1.5M10.2 56.2h.7l.4 .3-.2 .4h-.2l.2 .1 .2 .2-.2 .5h-.9zM10.2 56.9h.7M268.1 56.9h.7M268.1 56.2h.7l.4 .3-.2 .4h-.2l.2 .1 .2 .2-.2 .5h-.9z"/>
<path d="M10.1 159.5l.6-1.5 .6 1.5M10.3 159h.7M268.1 159.5l.6-1.5 .6 1.5M268.4 159h.7M22.6 201.3v.5l.5 .1a.45 .45 0 0 1 .4 .5 .45 .45 0 0 1-.3 .4l-.6-.1-.1-.2a.8 .8 0 0 1 .9-.7l.1-.3a.58 .58 0 0 0-.9-.2zM55.8 201.3h1.1l-.8 1.5M90.1 201.5l-.1-.2a.51 .51 0 0 0-.7 .2l-.1 .4a.61 .61 0 0 0 .5 .9 .48 .48 0 0 0 .5-.5 .48 .48 0 0 0-.5-.4 .48 .48 0 0 0-.5 .4M123.4 201.3h-.7l-.1 .6a.54 .54 0 0 1 .8 0 .54 .54 0 0 1-.1 .8 .54 .54 0 0 1-.8-.2M156.9 202.3h-1.1l.7-1v1.5M189.4 201.3h.7l-.4 .5a.51 .51 0 0 1 .4 .9 .51 .51 0 0 1-.9-.2M222.6 201.6l.3-.3h.5l.1 .2-.2 .6-.8 .7h1.1M256.2 201.5l.3-.2v1.5"/>
</g>
<g font-size="2.1" fill="#000096">
<text x="27.8" y="42.6">+12V</text>
<text x="109.8" y="42.6">+5V</text>
<text x="160.6" y="42.6">+5V</text>
<text x="198.2" y="46.5">U2</text>
<text x="226.2" y="42.6">+3V3</text>
<text x="64.7" y="56.6">U1</text>
<text x="99.2" y="57.9">L1</text>
<text x="122.1" y="59.9" transform="rotate(-90 122.1 59.9)">R2</text>
<text x="241.7" y="59.6" transform="rotate(-90 241.7 59.6)">R3</text>
<text x="28" y="62.4" transform="rotate(-90 28 62.4)">R1</text>
<text x="34.4" y="64.5" transform="rotate(-90 34.4 64.5)">1kOhm</text>
<text x="97.8" y="61.7">33uH</text>
<text x="128.5" y="62.6" transform="rotate(-90 128.5 62.6)">300Ohm</text>
<text x="248.1" y="62.3" transform="rotate(-90 248.1 62.3)">130Ohm</text>
<text x="109.4" y="72" transform="rotate(-90 109.4 72)">C2</text>
<text x="160.3" y="71" transform="rotate(-90 160.3 71)">C3</text>
<text x="175.6" y="71" transform="rotate(-90 175.6 71)">C4</text>
<text x="226.4" y="71" transform="rotate(-90 226.4 71)">C5</text>
<text x="38.2" y="72.4" transform="rotate(-90 38.2 72.4)">C1</text>
<text x="44.6" y="74.1" transform="rotate(-90 44.6 74.1)">680uF</text>
<text x="86.9" y="75.2" transform="rotate(-90 86.9 75.2)">D1</text>
<text x="115.8" y="73.6" transform="rotate(-90 115.8 73.6)">220uF</text>
<text x="166.7" y="72.4" transform="rotate(-90 166.7 72.4)">2.2uF</text>
<text x="181.9" y="72.1" transform="rotate(-90 181.9 72.1)">10nF</text>
<text x="232.8" y="72.4" transform="rotate(-90 232.8 72.4)">2.2uF</text>
<text x="28.5" y="81.4" transform="rotate(-90 28.5 81.4)">LED1</text>
<text x="122.6" y="80.1" transform="rotate(-90 122.6 80.1)">LED2</text>
<text x="242.2" y="81.1" transform="rotate(-90 242.2 81.1)">LED3</text>
<text x="58.5" y="94.5" transform="rotate(-90 58.5 94.5)">GND</text>
<text x="198.5" y="94.5" transform="rotate(-90 198.5 94.5)">GND</text>
<text x="62.7" y="124.6">+12V</text>
<text x="92.9" y="124.6">+5V</text>
<text x="122.9" y="124.6">+3V3</text>
<text x="21.4" y="131.1">J10</text>
<text x="45.4" y="130.1">S1</text>
<text x="172.8" y="128.1">+12V</text>
<text x="212.8" y="128.1">+5V</text>
<text x="251.6" y="128.1">+3V3</text>
<text x="18.3" y="140.6">12VDC 5A</text>
<text x="173" y="140.9" transform="rotate(-90 173 140.9)">F1</text>
<text x="179.4" y="141.9" transform="rotate(-90 179.4 141.9)">2.5A</text>
<text x="212.4" y="140.9" transform="rotate(-90 212.4 140.9)">F2</text>
<text x="218.8" y="141.9" transform="rotate(-90 218.8 141.9)">2.5A</text>
<text x="251.9" y="140.9" transform="rotate(-90 251.9 140.9)">F3</text>
<text x="258.2" y="141.9" transform="rotate(-90 258.2 141.9)">1.5A</text>
<text x="35.3" y="148" transform="rotate(-90 35.3 148)">GND</text>
<text x="63" y="146.3" transform="rotate(-90 63 146.3)">F4</text>
<text x="69.4" y="147.2" transform="rotate(-90 69.4 147.2)">2.5A</text>
<text x="92.6" y="147.9" transform="rotate(-90 92.6 147.9)">F5</text>
<text x="98.9" y="148.8" transform="rotate(-90 98.9 148.8)">2.5A</text>
<text x="123.1" y="147.9" transform="rotate(-90 123.1 147.9)">F6</text>
<text x="129.5" y="148.8" transform="rotate(-90 129.5 148.8)">1.5A</text>
<text x="165.4" y="151.1">J1</text>
<text x="204.8" y="151.1">J2</text>
<text x="244.3" y="151.1">J3</text>
<text x="55.4" y="157.4">J4</text>
<text x="79.9" y="157.4">J5</text>
<text x="110.4" y="157.4">J6</text>
<text x="151.4" y="168" transform="rotate(-90 151.4 168)">R4</text>
<text x="189.9" y="168" transform="rotate(-90 189.9 168)">R5</text>
<text x="229" y="168" transform="rotate(-90 229 168)">R6</text>
<text x="63.3" y="171.2" transform="rotate(-90 63.3 171.2)">GND</text>
<text x="92.6" y="171.2" transform="rotate(-90 92.6 171.2)">GND</text>
<text x="123.1" y="171.2" transform="rotate(-90 123.1 171.2)">GND</text>
<text x="157.8" y="170.7" transform="rotate(-90 157.8 170.7)">100Ohm</text>
<text x="196.2" y="170.7" transform="rotate(-90 196.2 170.7)">100Ohm</text>
<text x="235.3" y="170.7" transform="rotate(-90 235.3 170.7)">100Ohm</text>
<text x="179.2" y="179.5" transform="rotate(-90 179.2 179.5)">Q1</text>
<text x="218.7" y="179.5" transform="rotate(-90 218.7 179.5)">Q2</text>
<text x="258.1" y="179.5" transform="rotate(-90 258.1 179.5)">Q3</text>
<text x="35.9" y="181.3">TP4</text>
<text x="54" y="181.3">TP1</text>
<text x="61.2" y="183.5">+12V</text>
<text x="83.6" y="181.3">TP2</text>
<text x="91.3" y="183.5">+5V</text>
<text x="113.7" y="181.3">TP3</text>
<text x="121.2" y="183.5">+3V3</text>
<text x="173" y="189.6" transform="rotate(-90 173 189.6)">GND</text>
<text x="212.4" y="189.6" transform="rotate(-90 212.4 189.6)">GND</text>
<text x="251.9" y="189.6" transform="rotate(-90 251.9 189.6)">GND</text>
<text x="35.3" y="192.8" transform="rotate(-90 35.3 192.8)">GND</text>
</g>
</svg>
